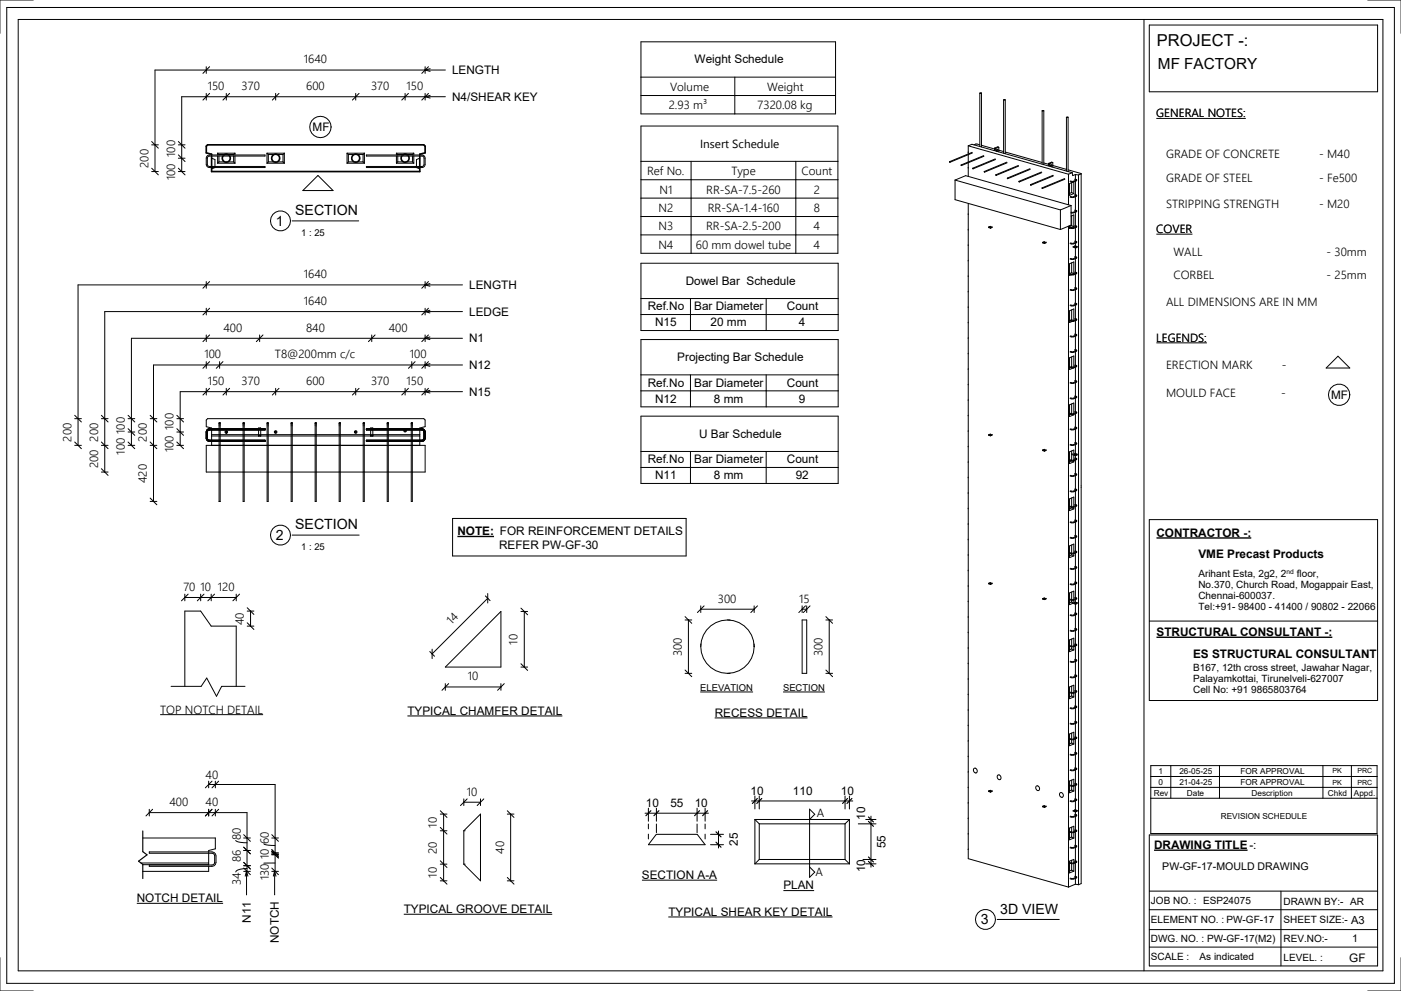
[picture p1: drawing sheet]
<svg xmlns="http://www.w3.org/2000/svg" width="420mm" height="297mm" viewBox="0 0 420 297" stroke-linecap="round" stroke-linejoin="round" font-family="sans-serif">
<g fill="none" stroke="#000" stroke-width=".3">
<path d="M2 2.2h416.1v292.6h-416.1zM5.5 5.8h409.2v285.3h-409.2zM10 0h-10v10M61.8 20v2M62.8 20l-2 2M127.5 20v2M128.5 20l-2 2M343 5.8v285.3M344.6 7.5h68.5v20h-68.5zM410.1 0h10v10M61.8 28v2M62.8 28l-2 2"/>
<path d="M67.8 28v2M68.8 28l-2 2M82.7 28v2M83.7 28l-2 2M106.7 28v2M107.7 28l-2 2M121.5 28v2M122.5 28l-2 2M127.5 28v2M128.5 28l-2 2M129 20.6l-1.5 .4 1.5 .4M129 28.6l-1.5 .4 1.5 .4"/>
<path d="M133.5 21h-87v30.4M133.5 29h-79v22.4M293.8 27.9v16M293.8 27.9h.5zM294.3 27.9v16.2M300.9 29.9v16M300.9 29.9h.5zM301.4 29.9v16.2M312.5 33.2v16M312.5 33.2h.5zM313 33.2v16.2M319.8 35.2v16.1"/>
<path d="M319.8 35.1l.5 .1zM320.3 35.2v16.2M45.5 50.4l2 2M45.5 51.4h2M45.5 42.4l2 2M45.5 43.4h2M53.5 51.4h2M53.5 43.4h2M53.5 42.4l2 2M53.5 46.4l2 2M53.5 47.4h2M53.5 50.4l2 2"/>
<path d="M62.1 46.7l.7-.2h16.7v.3h-16.7l-.4 .2-.2 .4v2l.4 .5h16.9v.3h-16.9l-.5-.3-.3-.6v-1.9zM63.4 47.4l1 .4v2.1M64.4 50.2l-1 .4M65.2 48.9h5.2M65.2 45.9h5.2M65.2 45.9v.6M65.2 46.8v2.1M65.2 45.9l.4 .4M65.6 48.5h1.8M65.6 46.3h1.8M65.6 48.5l-.4 .4M65.6 46.3v.2"/>
<path d="M65.6 46.8v1.7M68.3 48.5h1.7M68.3 46.3h1.7M70 48.5l.4 .4M70 46.3v.2M70 46.8v1.7M70.4 45.9v.6M70.4 46.8v2.1M70.4 45.9l-.4 .4M80.1 48.9h5.2M80.1 45.9h5.2M80.1 45.9v3"/>
<path d="M80.1 45.9l.4 .4M80.5 48.5h1.7M80.5 46.3h1.7M80.5 48.5l-.4 .4M80.5 46.3v2.2M83.1 48.5h1.8M83.1 46.3h1.8M84.9 48.5l.4 .4M84.9 46.3v2.2M85.3 45.9v3M85.3 45.9l-.4 .4M95.3 52.6l4.6 4.5h-9.1z"/>
<path d="M104.1 48.9h5.2M104.1 45.9h5.2M104.1 45.9v3M104.1 45.9l.4 .4M104.5 48.5h1.7M104.5 46.3h1.7M104.5 48.5l-.4 .4M104.5 46.3v2.2M107.1 48.5h1.8M107.1 46.3h1.8M108.9 48.5l.4 .4M108.9 46.3v2.2"/>
<path d="M109.3 45.9v3M109.3 45.9l-.4 .4M109.9 46.5h16.9l.6 .7v2.3l-.2 .4-.7 .3h-16.6v-.3h16.6l.5-.2 .1-.4v-2l-.4-.5h-16.8zM118.9 48.9h5.2M118.9 45.9h5.2M118.9 45.9v.6M118.9 46.8v2.1M118.9 45.9l.4 .4M119.3 48.5l-.4 .4M119.3 48.5h1.7M119.3 46.3h1.7M119.3 46.3v.2"/>
<path d="M119.3 46.8v1.7M121.9 48.5h1.8M122 46.3h1.7M123.7 48.5l.4 .4M123.7 46.3v.2M123.7 46.8v1.7M124.1 45.9v.6M124.1 46.8v2.1M124.1 45.9l-.4 .4M124.9 50.2l1 .4M125.9 47.4l-1 .4v2.1M286.4 54l3.1-1.3 31.6 8.9"/>
<path d="M286.4 54v5.9l31.6 8.9M286.4 54l31.6 8.9M290.3 45.5v.2M290.3 50.2v.2M290.3 43.7v2.5M290.3 46.4v2.2M290.3 48.8v4.1M290.3 43.7l30.1 8.5M290.3 43.7l1.1-.4 6.8 1.9v-.7M291.5 45.7l-6.8 2.8M291.6 45.9l-6.8 2.7M293.8 43.4l-.9-.2-.9 .2"/>
<path d="M294.3 43.6l3.9 1.1M295 46.7l-6.8 2.7M295 46.8l-6.7 2.8M298.2 44.5l.3 .1M298.3 44.4l-.1 .1M298.3 44.4l.3 .1M298.4 47.6l-6.7 2.8M298.5 47.8l-6.7 2.8M298.5 44.6v.7l15.9 4.5v-.7M298.6 44.5l-.1 .1M298.8 45.3a.3 .3 0 0 1 0-.5 .3 .3 0 0 1 .5 .1 .3 .3 0 0 1-.1 .4l-.1 .1M298.8 45.3h.1"/>
<path d="M298.9 44.9l-.1 .4M299.4 44.1l.1 1.4M299.4 44.1l-.8 .4M299.4 44.1l-.3-.1-.8 .4M299.5 45l1.4 .4M301.4 45.6l11.1 3.1M301.9 48.6l-6.8 2.8M302 48.8l-6.8 2.8M305.4 49.6l-6.8 2.8M305.4 49.8l-6.7 2.8M308.8 50.6l-6.7 2.8M308.9 50.8l-6.7 2.8"/>
<path d="M312.3 51.6l-6.8 2.8M312.4 51.8l-6.8 2.7M313 48.9l1.4 .4M314.4 49.1l.3 .1M314.4 49v.1M314.4 49l.3 .1M314.7 49.2v.7l6.8 1.9M314.7 49.1v.1M315.1 49.4v.1M315.1 49.5l-.1 .3a.3 .3 0 0 1 0-.4 .3 .3 0 0 1 .5 .1 .3 .3 0 0 1-.2 .4v.1M315.6 48.7l-.3-.1-.9 .4M315.6 48.7l.1 1.4"/>
<path d="M315.6 48.7l-.9 .4M315.7 49.6l4.1 1.2M315.8 52.6l-6.8 2.7M315.8 52.7l-6.7 2.8M319.2 53.5l-6.7 2.8M319.3 53.7l-6.7 2.8M320.3 50.9l3.9 1.2M320.4 52.2v9.2M320.8 54.4l1.2 .1v3.5M321.3 54.8v2.9M321.3 57.7l.7 .3M321.3 57.7l-.6 .3"/>
<path d="M321.5 51.8l-1.1 .4M321.5 51.8l.2 .8 .7-.3M322.2 53.9l.5 .1M322.2 58.5l.5 .2M322.3 53.7l.4 .1 .1 .3-2.1 .9v3.6l1.3-.6M322.3 58.3l.4 .2 .1 .3-1.1 .4-.9-.1M322.4 52.3v1.4M322.4 53.9v.2M322.4 54.3v4.1M322.4 58.6v.2M322.4 59v4M322.4 52.3l1 .2"/>
<path d="M322.7 54l-1 .4-.8-.1M322.7 58.6l-1 .4-.8-.1M323.4 52.5v212.7M324.2 52.1v212.8l-.8 .3M324.2 52.1l-.8 .4M290.3 64.1v.2M290.3 68.7v.2M290.3 73.4v.2M290.3 78v.2M290.3 61v196.4l30.1 8.5M296.5 68.1l.4 .3M296.5 68.1l.4 .1"/>
<path d="M296.5 68.1h.1M296.8 68h.4zM296.9 68.2v.2M297 67.8l-.5 .3M297.1 68.4h-.2M297.1 68.2h-.2M297.1 68.2v.2M297.1 68.1h-.2M297.5 68.2l-.4 .2M297.5 68l-.4 .2M312.6 72.7l.5 .3M312.6 72.7l.5 .1"/>
<path d="M313 72.6h.4zM313.1 72.8v.2M313.2 72.4l-.6 .3M313.2 72.9l-.1 .1M313.2 72.8h-.1M313.2 72.8v.1M313.2 72.7h-.1M313.7 72.7l-.5 .2M313.7 72.6l-.5 .2M318 62.9v5.9M320.4 67.8v198.1M320.7 67.7v.8l.2-.1"/>
<path d="M321.1 64.8l.9-.4v3.6M321.1 61.6v5.9l-3.1 1.3M321.1 61.6l-3.1 1.3M321.3 64.7v3M321.3 78.8v3M321.3 67.7l.7 .3M321.3 67.7l-.6 .2M321.7 74.1l.7 .2M321.7 73.9l.7 .2M322 68l-.8 .3M322.2 73.9h.4zM322.2 73.7l.7 .2"/>
<path d="M322.2 63.2l.5 .1M322.2 67.8l.5 .2M322.2 72.5l.5 .1M322.2 77.1l.5 .2M322.3 63l.4 .1 .1 .3-.8 .4h-.9M322.3 67.6l.4 .2 .1 .3-1.1 .4-1-.2M322.3 72.3l.4 .1 .1 .3-1.1 .5-.9-.2M322.3 76.9l.4 .2 .1 .2-1.1 .5-.9-.1M322.4 74.3h.1M322.4 74.1h.1M322.4 74.1v.2M322.4 63.2v.2"/>
<path d="M322.4 63.6v4.1M322.4 67.9v.1M322.4 68.2v4.1M322.4 72.5v.2M322.4 72.9v.8M322.4 74.3v2.7M322.4 77.2v.1M322.4 77.5v4.1M322.5 74.1v.2M322.7 63.3l-1 .4-.6-.1M322.7 67.9l-1 .4-1-.2M322.7 72.6l-1 .4-.8-.2"/>
<path d="M322.7 77.2l-1 .4-.8-.1M322.9 73.9v.3l-.4 .1M322.9 73.9l-.4 .2M61.8 84.4v2M61.8 92.4v2M62.8 84.4l-2 2M62.8 92.4l-2 2M127.5 84.4v2M127.5 92.4v2M128.5 84.4l-2 2M128.5 92.4l-2 2M128.9 85l-1.5 .4 1.5 .4"/>
<path d="M128.9 93l-1.5 .4 1.5 .4M138.7 85.4h-115.3v48.1M138.7 93.4h-107.3v48.1M290.3 82.7v.2M290.3 87.3v.2M290.3 92v.2M290.3 96.6v.2M321.3 95.9l.7 .2v-3.5l-1.3 .6v3.5l.7-.3M321.3 92.9v3M321.3 95.9l-.4 .1M321.3 81.8l.7 .3M321.3 81.8l-.6 .2"/>
<path d="M322 82.1v-3.6l-1.3 .6v3.5l.5-.2M322 82.1l-.5 .1M322.2 81.7l.5 .2M322.2 86.4l.5 .1M322.2 91l.5 .2-1 .3-.8-.1M322.2 95.7l.5 .1-1 .4-1-.2M322.3 81.6l.4 .1 .1 .3-1.1 .4-1-.1M322.3 86.2l.4 .1 .1 .3-1.1 .5-.9-.1M322.3 90.8l.4 .2 .1 .3-1.1 .4-.9-.1M322.3 95.5l.4 .1 .1 .3-1.1 .5-1-.2M322.4 81.8v.2M322.4 82.2v4"/>
<path d="M322.4 86.5v.1M322.4 86.8v4.1M322.4 91.1v.2M322.4 91.5v4M322.4 95.7v.2M322.4 96.1v4.1M322.7 81.9l-1 .3-1-.1M322.7 86.5l-1 .4-.8-.1M61.8 100.4v2M61.8 108.4v2M61.8 116.4v2M62.8 116.4l-2 2"/>
<path d="M62.8 100.4l-2 2M62.8 108.4l-2 2M65.8 108.4v2M66.8 108.4l-2 2M67.8 116.4v2M68.8 116.4l-2 2M77.9 100.4v2M78.9 100.4l-2 2M82.7 116.4v2M83.7 116.4l-2 2M106.7 116.4v2M107.7 116.4l-2 2"/>
<path d="M111.5 100.4v2M112.5 100.4l-2 2M121.5 116.4v2M122.5 116.4l-2 2M123.5 108.4v2M124.5 108.4l-2 2M127.5 100.4v2M127.5 108.4v2M127.5 116.4v2M128.5 116.4l-2 2M128.5 100.4l-2 2M128.5 108.4l-2 2"/>
<path d="M128.9 101l-1.5 .4 1.5 .4M128.9 109l-1.5 .4 1.5 .4M128.9 117l-1.5 .4 1.5 .4M138.7 101.4h-99.3v32.1M138.7 109.4h-92.7v40.9M138.7 117.4h-84.7v16.1M290.3 101.2v.3M290.3 105.9v.2M290.3 110.5v.2M290.3 115.2v.2M290.3 119.8v.2M320.7 110.1l1.3 .2"/>
<path d="M320.8 110.2h-.1M321.3 107v3M321.3 110l.4 .1M321.3 110h-.2M322 110.3h.1M322 110.2v.1M322.2 100.3l.5 .2-1 .3-.8-.1M322.2 105l.5 .1-1 .4-.8-.2M322.2 109.6l.5 .2-1 .3-1-.2M322.2 114.3l.5 .1-1 .4-.8-.2M322.2 118.9l.5 .2-1 .3-.8-.1M322.3 100.1l.4 .2 .1 .3-1.1 .4-.9-.1"/>
<path d="M322.3 104.8l.4 .1 .1 .3-1.1 .5-.9-.2M322.3 109.4l.4 .2 .1 .3-2.1 .9v-3.5l1.3-.6v3.3M322.3 114.1l.4 .1 .1 .3-1.1 .5-.9-.2M322.3 118.7l.4 .2 .1 .2-1.1 .5-.9-.1M322.4 100.4v.2M322.4 100.8v4M322.4 105v.2M322.4 105.4v4.1M322.4 109.7v.1M322.4 110v4.1M322.4 114.3v.2M322.4 114.7v4.1"/>
<path d="M322.4 119v.1M322.4 119.3v4.1M401.2 106.8l3.5 3.5h-7.1zM22.4 133.5h2M22.4 125.5h2M22.4 132.5l2 2M22.4 124.5l2 2M30.4 133.5h2M30.4 125.5h2M30.4 132.5l2 2M30.4 124.5l2 2M38.4 133.5h2"/>
<path d="M38.4 125.5h2M38.4 132.5l2 2M38.4 128.5l2 2M38.4 129.5h2M38.4 124.5l2 2M45 133.5h2M45 125.5h2M45 132.5l2 2M45 124.5l2 2M53 133.5h2M53 125.5h2M53 129.5h2"/>
<path d="M53 132.5l2 2M53 128.5l2 2M53 124.5l2 2M61.8 133.5h65.7v8h-65.7zM62.1 128.8l.7-.2h16.7v.3h-16.7l-.4 .2-.2 .4v2l.4 .5h16.9v.3h-16.9l-.5-.3-.3-.6v-1.9zM63.4 128.6v-.3l-1.6-.4v-2l.4-.4h64.9l.4 .4v2l-1.6 .4v.3M63.4 130.7h62.5M63.4 130.3h62.5M63.4 128.9v3.1M63.4 132.3v1.2M65.7 128.9v3.1M65.7 132.3v18h.3v-18"/>
<path d="M65.7 126.8v1.8M65.7 126.8h.1M65.8 126.7h.1M65.9 126.7l.1 .1M66 126.8v1.8M66 128.9v3.1M72.9 132.3v18h.3v-18M72.9 128.9v3.1M72.9 126.8v1.8M72.9 126.8h.1M73.1 126.7h-.1M73.1 126.7h.1"/>
<path d="M73.1 126.7l.1 .1M73.2 126.8v1.8M73.2 128.9v3.1M77.5 128.6v-.3h.7v.3M77.5 128.9v1.8M77.5 128.4h.7M77.5 130.6h.7M78.2 128.9v1.8M80.1 126.8v23.5h.3v-23.5M80.1 126.8h.1M80.3 126.7l-.2 .1M80.3 126.7h.1"/>
<path d="M80.3 126.7l.1 .1M87.3 126.8h.1M87.5 126.7l-.2 .1M87.5 126.7h.1M87.5 126.7l.1 .1M87.6 126.8v23.5h-.3v-23.5M94.5 126.8h.1M94.7 126.7l-.2 .1M94.7 126.7h.1M94.7 126.7l.1 .1M94.8 126.8v23.5h-.3v-23.5M101.7 126.8h.1"/>
<path d="M101.9 126.7l-.2 .1M101.9 126.7h.1M101.9 126.7l.1 .1M102 126.8v23.5h-.3v-23.5M108.9 126.8h.1M109.1 126.7l-.2 .1M109.1 126.7h.1M109.1 126.7l.1 .1M109.2 126.8v23.5h-.3v-23.5M109.9 128.6h16.9l.6 .7v2.3l-.2 .4-.7 .3h-16.6v-.3h16.6l.5-.2 .1-.4v-2.1l-.4-.4h-16.8zM111.1 128.6v-.3h.7v.3M111.1 128.4h.7"/>
<path d="M111.1 130.6h.7M111.1 128.9v1.8M111.8 128.9v1.8M116.1 132.3v18h.3v-18M116.1 128.9v3.1M116.2 126.8l-.1 1.8M116.2 126.7v.1M116.2 126.7l.2 .1M116.4 126.8h.1M116.4 126.8v1.8M116.4 128.9v3.1M123.3 132.3v18h.3v-18"/>
<path d="M123.3 128.9v3.1M123.4 126.8l-.1 1.8M123.4 126.7v.1M123.4 126.7h.1M123.5 126.7h-.1M123.5 126.7l.1 .1M123.6 126.8h.1M123.6 126.8v1.8M123.6 128.9v3.1M125.9 128.9v3.1M125.9 132.3v1.2M290.3 124.5v.2"/>
<path d="M290.3 129.1v.2M290.3 133.8v.2M290.3 138.4v.2M296.5 130.4l.4 .2M296.5 130.4l.4 .1M296.5 130.3v.1M296.8 130.3h.4zM296.9 130.5v.1M297 130.1l-.5 .2M297.1 130.5v.1M297.1 130.6h-.2M297.1 130.5h-.2"/>
<path d="M297.1 130.4h-.2M297.5 130.4l-.4 .2M297.5 130.3l-.4 .2M312.6 135l.5 .2M312.6 135l.5 .1M312.7 134.9l-.1 .1M313 134.9h.4zM313.1 135.1v.1M313.2 134.7l-.5 .2M313.2 135.1v.1M313.2 135.2h-.1M313.2 135.1h-.1"/>
<path d="M313.2 135h-.1M313.7 135l-.5 .2M313.7 134.9l-.5 .2M320.7 138l1.3 .1M321 124.2l-.3 .1M321.2 136.2l1.2 .4M321.2 136l1.2 .3M321.3 138.2l-.6 .2M321.3 121.1v2.9M321.3 135.2v.8M321.3 136.3v1.7M321.4 138.2l.6 .3"/>
<path d="M321.7 124.2l.3 .2M322 124v-3.2l-1.3 .6v3.5l1.3-.5M322 124.2v.2M322 136v-1.1l-1.3 .6v3.5l1.3-.5M322 136.4v1.5M322 138.1v.4M322.2 136.1l.4 .1zM322.2 135.9l.7 .3M322.2 123.5l.5 .2-1 .3-1-.1M322.2 128.2l.5 .1-1 .4-.8-.1M322.2 132.8l.5 .2-1 .3-.8-.1M322.2 137.5l.5 .1-1 .4-1-.2"/>
<path d="M322.3 123.4l.4 .1 .1 .3-1.1 .4-1-.1M322.3 128l.4 .1 .1 .3-1.1 .5-.9-.1M322.3 132.6l.4 .2 .1 .3-1.1 .4-.9-.1M322.3 137.3l.4 .1 .1 .3-.8 .4M322.4 136.3v.3M322.4 136.6h.1M322.4 136.3h.1M322.4 123.6v.2M322.4 124v4M322.4 128.3v.1M322.4 128.6v4.1M322.4 132.9v.2"/>
<path d="M322.4 133.3v2.7M322.4 136.6v.7M322.4 137.5v.2M322.4 137.9v4.1M322.5 136.3v.3M322.9 136.2v.2l-.4 .2M322.9 136.2l-.4 .1M30.4 141.5h2M30.4 140.5l2 2M45 150.3h2M45 149.3l2 2M135.7 155.4h70v11.3h-70z"/>
<path d="M290.3 143.1v.2M290.3 147.7v.2M290.3 152.3v.3M290.3 157v.2M320.7 151.9l1.3 .2M321.3 149.3v2.6M321.3 152.1v.1M321.3 152.2l.7 .4M321.3 152.2l-.6 .3M322 151.8v-2.8l-1.3 .6v3.5l1.3-.5M322 152v.6M322.2 142.1l.5 .2-1 .3-.8-.1"/>
<path d="M322.2 146.8l.5 .1-1 .4-.8-.2M322.2 151.4l.5 .2-1 .3-1-.2M322.2 156.1l.5 .1M322.3 141.9l.4 .2 .1 .3-1.1 .4-.9-.1M322.3 146.6l.4 .1 .1 .3-1.1 .5-.9-.2M322.3 151.2l.4 .2 .1 .3-.8 .4M322.3 155.9l.4 .1 .1 .3-1.1 .5-.9-.2M322.4 142.2v.2M322.4 142.6v4M322.4 146.8v.2M322.4 147.2v4.1M322.4 151.5v.1"/>
<path d="M322.4 151.8v4.1M322.4 156.1v.2M322.4 156.5v4.1M322.7 156.2l-1 .4-.8-.2M344.6 155.8h68.5v54.2h-68.5zM55.4 178.1v2M55.4 179.1h15.4M56.4 178.1l-2 2M60.2 178.1v2M61.2 178.1l-2 2M63.3 178.1v2M64.3 178.1l-2 2"/>
<path d="M70.8 178.1v2M71.8 178.1l-2 2M145.5 178.7l1.4 1.4M146.2 179.4l-16.6 16.6M146.2 177.9v2.9M290.3 161.6v.2M290.3 166.3v.2M290.3 170.9v.2M290.3 175.6v.2M296.5 174.9l.4 .3M296.5 174.9l.4 .1M296.5 174.8v.1"/>
<path d="M296.8 174.8h.4zM296.9 175v.2M297 174.6l-.5 .2M297.1 175v.2M297.1 175.2h-.2M297.1 175h-.2M297.1 174.9h-.2M297.5 175l-.4 .2M297.5 174.8l-.4 .2M312.6 179.5l.5 .3M312.6 179.5l.5 .1M312.7 179.4l-.1 .1"/>
<path d="M313 179.4h.4zM313.1 179.6v.2M313.2 179.2l-.5 .2M313.2 179.6v.1M313.2 179.7l-.1 .1M313.2 179.6h-.1M313.2 179.5h-.1M313.7 179.5l-.5 .2M313.7 179.4l-.5 .2M320.7 165.9l1.3 .1M320.7 179.8l1.3 .1M321.3 163.4v2.4"/>
<path d="M321.3 166v.3M321.3 177.5v2.3M321.3 180v.4M321.3 166.3l.7 .4M321.3 166.3l-.6 .3M322 165.8v-2.7l-1.3 .6v3.5l1.3-.5M322 166v.7M322 179.7v-2.5l-1.3 .6v3.5l1-.5 .7 .3M322 179.9v.7M322.2 160.7l.5 .2M322.2 165.3l.5 .2M322.2 170l.5 .1"/>
<path d="M322.2 174.6l.5 .2M322.2 179.3l.5 .1M322.3 160.5l.4 .2 .1 .2-1.1 .5-.9-.1M322.3 165.2l.4 .1 .1 .3-.8 .4M322.3 169.8l.4 .1 .1 .3-1.1 .5-.9-.1M322.3 174.4l.4 .2 .1 .3-1.1 .4-.9-.1M322.3 179.1l.4 .1 .1 .3-.8 .4M322.4 160.8v.1M322.4 161.1v4.1M322.4 165.4v.2M322.4 165.8v4.1M322.4 170.1v.1"/>
<path d="M322.4 170.4v4.1M322.4 174.7v.2M322.4 175.1v4M322.4 179.3v.2M322.4 179.7v.8M322.7 160.8l-1 .4-.8-.1M322.7 165.5l-1 .3-1-.1M322.7 170.1l-1 .4-.8-.1M322.7 174.8l-1 .3-.8-.1M322.7 179.4l-1 .4-1-.2M74.1 183.2h2M74.1 187.7h2"/>
<path d="M74.1 182.2l2 2M74.1 186.7l2 2M75.1 183.2v4.5M128.9 195.3l1.4 1.4M129.6 194.6v2.8M133.5 200l16.7-16.7v16.7zM156.2 200h2M156.2 199l2 2M156.2 182.3l2 2M156.2 183.3h2M157.2 183.3v16.7M210.1 193.1v.8"/>
<path d="M218.1 185.9h.8M226.1 193.1v.8M240.5 185.9h1.4v16h-1.4zM290.3 180.2v.2M290.3 184.9v.2M290.3 189.5v.2M290.3 194.1v.3M290.3 198.8v.2M320.7 193.7l1.3 .2M321.3 191.6v2.1M321.3 193.9v.6M321.3 194.5l.7 .3"/>
<path d="M321.3 194.5l-.6 .3M321.3 180.4l.2 .1M321.3 180.4l-.6 .3M321.4 180.6l1 .3M322 193.6v-2.3l-1.3 .6v3.5l1.3-.6M322 193.8v1M322.2 180.6l.4 .1zM322.2 180.5l.7 .2M322.2 183.9l.5 .2M322.2 188.6l.5 .1M322.2 193.2l.5 .2M322.2 197.9l.5 .1"/>
<path d="M322.3 183.7l.4 .2 .1 .3-1.1 .4-.9-.1M322.3 188.4l.4 .1 .1 .3-1.1 .5-.9-.2M322.3 193l.4 .2 .1 .3-.8 .4M322.3 197.7l.4 .1 .1 .3-1.1 .5-.9-.2M322.4 180.9v.2M322.4 181.1h.1M322.4 180.9h.1M322.4 181.1v2.7M322.4 184v.2M322.4 184.4v4M322.4 188.6v.2M322.4 189v4.1"/>
<path d="M322.4 193.3v.1M322.4 193.6v4.1M322.4 197.9v.2M322.4 198.3v4.1M322.5 180.9v.2M322.7 184l-1 .4-.8-.1M322.7 188.7l-1 .4-.8-.2M322.7 193.3l-1 .4-1-.2M322.7 198l-1 .4-.8-.2M322.9 180.7v.2l-.4 .2M322.9 180.7l-.4 .2M344.6 186.2h68.5"/>
<path d="M48 214.2h30.9M51.3 205.8h9l1.7-2.5 2.9 5.4 1.6-2.9h7M55.4 205.8v-22.6h4.8l3.1 4.5h7.5v18.1M122.2 214.6h46.4M133.5 205.9h16.7M133.5 204.9v2M134.5 204.9l-2 2M150.2 204.9v2M151.2 204.9l-2 2M218.1 201.9h.8M290.3 203.4v.2M290.3 208.1v.2"/>
<path d="M290.3 212.7v.2M290.3 217.4v.2M320.7 207.7l1.3 .1M321.3 205.7v1.9M321.3 207.8v.8M321.3 219.8v1.8M321.3 208.6l.7 .3M321.3 208.6l-.6 .3M322 207.6v-2.2l-1.3 .5v3.6l1.3-.6M322 207.8v1.1M322.2 202.5l.5 .2M322.2 216.4l.5 .2-1 .3-.8-.1"/>
<path d="M322.2 211.8l.5 .1-1 .4-.8-.1M322.2 207.2l.5 .1-1 .3-1-.1M322.3 202.3l.4 .2 .1 .2-1.1 .5-.9-.1M322.3 207l.4 .1 .1 .3-.8 .4M322.3 211.6l.4 .1 .1 .3-1.1 .5-.9-.1M322.3 216.2l.4 .2 .1 .3-1.1 .4-.9-.1M322.4 202.6v.1M322.4 202.9v4.1M322.4 207.2v.2M322.4 207.6v4.1M322.4 211.9v.1M322.4 212.2v4.1"/>
<path d="M322.4 216.5v.2M322.4 216.9v4M322.7 202.6l-1 .4-.8-.1M62.6 235.2h19.9v26M62.6 234.2v2M63.6 234.2l-2 2M64.6 234.2v2M65.6 234.2l-2 2M139.1 239.5v2M140.1 239.5l-2 2M144.1 239.5v2M145.1 239.5l-2 2"/>
<path d="M290.3 222v.2M290.3 226.7v.2M290.3 231.3v.2M290.3 235.9v.3M292 230.4a.69 .69 0 0 1 1 .4 .69 .69 0 0 1-.6 .9 .88 .88 0 0 1-.4-1.3zM296.5 237.2l.4 .2M296.5 237.2l.4 .1M296.8 237.1h.4zM296.9 237.3v.1M297 236.9l-.5 .3M297.1 237.3v.1M297.1 237.4h-.2"/>
<path d="M297.1 237.3h-.2M297.1 237.2h-.2M297.5 237.2l-.4 .2M297.5 237.1l-.4 .2M299.2 232.4a.69 .69 0 0 1 .9 .4 .69 .69 0 0 1-.5 .9 .88 .88 0 0 1-.4-1.3zM310.7 235.7a.69 .69 0 0 1 .9 .4 .69 .69 0 0 1-.5 .9 .88 .88 0 0 1-.4-1.3zM317.8 237.7a.69 .69 0 0 1 1 .4 .69 .69 0 0 1-.5 .9 .88 .88 0 0 1-.5-1.3zM321.3 221.8v.9M321.3 233.9v1.6M321.3 235.7v1.1M321.3 236.8l.7 .3M321.3 236.8l-.6 .3"/>
<path d="M321.3 222.7l.7 .3M321.3 222.7l-.6 .3M322 221.5v-2l-1.3 .5v3.6l1.3-.6M322 221.7v1.3M322 235.4v-1.8l-1.3 .5v3.6l1.3-.6M322 235.6v1.5M322.2 225.7l.5 .2-1 .3-.8-.1M322.2 221.1l.5 .1-1 .4-1-.2M322.2 230.4l.5 .1-1 .4-.8-.2M322.2 235l.5 .2-1 .3-1-.2M322.2 239.7l.5 .1-1 .4-.8-.2M322.3 220.9l.4 .1 .1 .3-1.1 .5-1-.2"/>
<path d="M322.3 225.5l.4 .2 .1 .3-1.1 .4-.9-.1M322.3 230.2l.4 .1 .1 .3-1.1 .5-.9-.2M322.3 234.8l.4 .2 .1 .3-1.1 .4-1-.2M322.3 239.5l.4 .1 .1 .3-1.1 .5-.8-.2M322.4 221.1v.2M322.4 221.5v4.1M322.4 225.8v.2M322.4 226.2v4M322.4 230.4v.2M322.4 230.8v4.1M322.4 235.1v.1M322.4 235.4v4.1"/>
<path d="M322.4 239.7v.2M42.3 258.7h20.3M42.8 251.2h21.8v3.3l-2 .5v4.3M42.8 259.2h19.8M44.8 255.4h18.8l.6 .2 .4 .4 .2 2.5-.2 .6-.4 .5-.6 .1h-18.8v-.4h18.8l.4-.1 .4-.7-.1-2.3-.7-.4h-18.8zM44.8 243.6h29.3v17.6M44.8 242.6v2M45.8 242.6l-2 2M62.6 259.7v1.5h-19.8M62.6 242.6v2M63.6 242.6l-2 2M64.6 242.6v2"/>
<path d="M65.6 242.6l-2 2M70.7 252a2.97 2.97 0 0 0 2.3 .6l1.1 .1M73.1 251.2h2M73.1 250.2l2 2M73.1 255h2M73.1 254l2 2M73.1 259.5h2M73.1 258.5l2 2M79.1 253l1.4 .4 2 .1M81.5 250.2l2 2M81.5 255.7h2M81.5 254.7l2 2"/>
<path d="M81.5 256.2h2M81.5 255.2l2 2M81.5 251.2h2M82.5 258.7l-3.4 .1M132 249.1h2M132 259.1h2M132 258.1l2 2M132 248.1l2 2M132 243.1l2 2M132 244.1h2M133 244.1v20M139.1 249.1v10"/>
<path d="M139.1 249.1l5-5v20l-5-5M139.1 249.1h.4M139.1 259.1h.4M139.1 240.5h5M152.1 244.1h2M152.1 243.1l2 2M153.1 244.1v20M194.4 247v1.5M194.4 250.1v1.4M196.8 250.1h12.3l2.3 3.1h-17zM196.8 247v2.6M209 247v2.6"/>
<path d="M211.4 247v1.5M211.4 250.1v1.4M226.3 245.7h28.4M226.3 259h28.4M226.3 245.7v13.3M226.3 245.7l1.4 1.3M227.7 247h25.7M227.7 257.7h25.7M227.7 247v10.7M227.7 257.7l-1.4 1.3M242.7 245.7l1.6-1.6-1.6-1.5v20.4l1.6-1.5-1.6-1.6M253.4 247v10.7"/>
<path d="M253.4 257.7l1.3 1.3M254.7 245.7v13.3M254.7 245.7l-1.3 1.3M290.3 240.6v.2M290.3 245.2v.2M290.3 249.9v.2M290.3 254.5v.2M312.6 241.7l.5 .3M312.6 241.7l.5 .2M313 241.7h.4zM313.1 241.9v.1M313.2 241.5l-.6 .2"/>
<path d="M313.2 241.9v.1M313.2 242h-.1M313.2 241.9h-.1M313.2 241.8h-.1M313.7 241.8l-.5 .2M313.7 241.7l-.5 .2M321.3 248v1.4M321.3 249.6v1.3M321.3 257.9v.8M321.3 258.9v2M321.3 250.9l.7 .3M321.3 250.9l-.6 .3"/>
<path d="M321.7 243.2l.7 .2M321.7 242.9l.7 .2M322 249.4v-1.7l-1.3 .5v3.6l1.3-.6M322 249.6v1.6M322 258.7v-1.1l-1.3 .6v3.5l1.3-.5M322 258.8v2.4M322.2 242.9l.4 .1zM322.2 242.7l.7 .3M322.2 244.3l.5 .2-1 .3-.8-.1M322.2 248.9l.5 .2-1 .3-1-.1M322.2 253.6l.5 .1-1 .4-.8-.1M322.2 258.2l.5 .2-1 .3-1-.1"/>
<path d="M322.3 244.1l.4 .2 .1 .3-1.1 .4-.9-.1M322.3 248.8l.4 .1 .1 .3-1.1 .5-1-.2M322.3 253.4l.4 .1 .1 .3-1.1 .5-.9-.1M322.3 258l.4 .2 .1 .3-1.1 .4-1-.1M322.4 243.1v.3M322.4 243.4h.1M322.4 243.1h.1M322.4 240.1v2.7M322.4 243.4v.8M322.4 244.4v.1M322.4 244.7v4.1M322.4 249v.2"/>
<path d="M322.4 249.4v4.1M322.4 253.7v.1M322.4 254v4.1M322.4 258.3v.2M322.4 258.7v4M322.5 243.1v.3M322.9 243v.2l-.4 .2M322.9 243l-.4 .1M344.6 250.3h68.5v39.3h-68.5zM41 270.8h25.9M73.1 261.2h2M73.1 260.2l2 2"/>
<path d="M73.9 261.2v7.1M73.9 261.2l-.4 1.5M73.9 261.2l.4 1.5M74.1 260.4a4.1 4.1 0 0 0-3.4 1M81.5 261.2h2M81.5 260.2l2 2M82.3 261.2v7.1M82.3 261.2l-.4 1.5M82.3 261.2l.4 1.5M121.1 274.1h44.5M132 263.1l2 2M132 264.1h2"/>
<path d="M152.1 264.1h2M152.1 263.1l2 2M321.3 260.9l.7 .3M321.3 260.9l-.6 .2M322.2 262.9l.5 .1-1 .4-.8-.1M322.3 262.7l.4 .1 .1 .3-1.1 .5-.9-.1M322.4 265.1l1 .1M322.4 265.1l-2 .8M322.4 262.9v.2M322.4 263.3v1.8M344.6 272.7h68.5M344.6 267.2h68.5"/>
<path d="M344.6 278.7h68.5M384.1 267.2v22.4M0 287.1v10h10M344.6 283.9h68.5M420.1 287.1v10h-10"/>
<circle cx="96.1" cy="38.1" r="3.2"/>
<circle cx="284.8" cy="48.6" r=".09"/>
<circle cx="288.3" cy="49.5" r=".09"/>
<circle cx="291.7" cy="50.5" r=".09"/>
<circle cx="295.2" cy="51.5" r=".09"/>
<circle cx="298.7" cy="52.5" r=".09"/>
<circle cx="302.1" cy="53.5" r=".09"/>
<circle cx="305.6" cy="54.5" r=".09"/>
<circle cx="309.1" cy="55.4" r=".09"/>
<circle cx="312.5" cy="56.4" r=".09"/>
<circle cx="401.5" cy="118.4" r="3.2"/>
<circle cx="67.8" cy="129.5" r=".4"/>
<circle cx="82.7" cy="129.5" r=".4"/>
<circle cx="106.7" cy="129.5" r=".4"/>
<circle cx="121.5" cy="129.1" r=".4"/>
<circle cx="218.1" cy="193.9" r="8"/>
</g>
<g fill="none" stroke="#000" stroke-width=".5">
<path d="M63.4 50.2v1.2h62.5v-1.2M63.4 46.5v-.3l-1.6-.4v-2l.4-.4h64.9l.4 .4v2l-1.6 .4v.3M63.4 46.8v3.1M66.8 46.8a1.19 1.19 0 0 0 1 1.8 1.19 1.19 0 0 0 1.1-1.8M67.1 46.5a1.2 1.2 0 0 1 1.5 0M120.5 46.8a1.19 1.19 0 0 0 1 1.8 1.19 1.19 0 0 0 1-1.8M120.8 46.5a1.2 1.2 0 0 1 1.4 0M125.9 46.8v3.1"/>
<circle cx="82.7" cy="47.4" r="1.2"/>
<circle cx="106.7" cy="47.4" r="1.2"/>
</g>
<g fill="#000">
<circle cx="67.8" cy="129.5" r=".4"/>
<circle cx="82.7" cy="129.5" r=".4"/>
<circle cx="106.7" cy="129.5" r=".4"/>
<circle cx="121.5" cy="129.1" r=".4"/>
</g>
<path d="M42.8 249.1v6.2l1.3 1-2.6 1.9 1.3 .9v4.3" fill="none" stroke="#000" stroke-width=".35"/>
<g fill="#fff">
<path d="M346.9 9.5h27.5v5.4h-27.5z"/>
<path d="M405.1 273.8h4.1v3.9h-4.1z"/>
<path d="M346.8 187.4h51.8v4.1h-51.8z"/>
<path d="M357.7 193.9h54.2v4.1h-54.2z"/>
<path d="M346 251.2h27.6v4.2h-27.6z"/>
<path d="M373.6 251.2h1v4.2h-1z"/>
<path d="M374.6 251.2h2.2v4.2h-2.2z"/>
<path d="M346.8 157.6h27.9v4.1h-27.9z"/>
<path d="M359.3 164.1h37.3v4.1h-37.3z"/>
<path d="M359.7 285.1h16.3v3.3h-16.3z"/>
<path d="M405.5 279.4h1.7v3.7h-1.7z"/>
<path d="M367.7 274.1h14.3v3.3h-14.3z"/>
<path d="M347.2 16.6h29.6v5.1h-29.6z"/>
<path d="M348.5 258h44.2v3.6h-44.2z"/>
<path d="M361.9 279.8h20.4v3.3h-20.4z"/>
<path d="M404.8 268.8h4.1v3.3h-4.1z"/>
<path d="M360.7 268.5h14.3v3.3h-14.3z"/>
</g>
<path d="M137.1 160.8h11M346.8 161.3h28.4M346.8 191h52.7M346 254.9h28.1" fill="none" stroke="#000" stroke-width=".41"/>
<g fill="none" stroke="#000" stroke-width=".3">
<path d="M192.2 12.5h58.3v21.6h-58.3zM192.2 28.6h58.3M192.2 37.8h59v38.1h-59zM192.2 23.1h58.3M220.3 23.1v11M346.7 35.5h26.8M192.2 59.4h59M192.2 53.9h59M192.2 48.4h59M207.2 48.4v27.5M238.6 48.4v27.5M87.6 66.2h20"/>
<path d="M192.2 78.9h59.1v20.2h-59.1zM192.2 70.4h59M192.2 64.9h59M346.7 70.2h10.8M192.2 94.3h59.1M192.2 89.5h59.1M207 89.5v9.6M229.7 89.5v9.6M192.2 101.8h59.1v20.2h-59.1zM192.2 117.2h59.1M192.2 112.4h59.1M207 112.4v9.6"/>
<path d="M229.7 112.4v9.6M346.7 102.8h15.2M192.2 124.8h59.1v20.1h-59.1zM192.2 135.3h59.1M207 135.3v9.6M229.7 135.3v9.6M192.2 140.1h59.1M87.6 160.4h20.1M205.4 184.9l2 2M205.4 185.9h2M206.4 185.9v16M210.1 182.6h16"/>
<path d="M210.1 181.6v2M211.1 181.6l-2 2M226.1 181.6v2M227.1 181.6l-2 2M240.5 182.6h1.4M240.5 181.6v2M241.5 181.6l-2 2M241.9 181.6v2M242.9 181.6l-2 2M247.6 185.9h2M247.6 184.9l2 2M248.6 185.9v16"/>
<path d="M205.4 200.9l2 2M205.4 201.9h2M210 207.4h15.8M214.3 215.2h27.8M234.8 207.4h12.5M247.6 201.9h2M247.6 200.9l2 2M226.3 238.6v3.9M227.7 238.6v3.9M253.4 238.6v3.9M254.7 238.6v3.9M345 229.5h67.9v20.4h-67.9z"/>
<path d="M345 232.8h67.9M345 236h67.9M345 239.3h67.9M351.1 229.5v9.8M365.7 229.5v9.8M396.7 229.5v9.8M405.2 229.5v9.8M193.4 243.8h19M194.4 242.3v3.9M196.8 242.3v3.9M209 242.3v3.9M211.4 242.3v3.9"/>
<path d="M213 253.2h3.9M213 250.1h3.9M215.4 249.1v5.1M225.3 240.1h30.4M257.3 247h5.3M258.7 257.7h3.9M259.6 259h3M259.6 245.7h3M261.1 244.7v15.3M192.5 263.9h22.5M200.4 274.9h49.2M234.9 267h9.2"/>
<path d="M299 275.6h18.6"/>
<circle cx="84.1" cy="66.2" r="3"/>
<circle cx="84.1" cy="160.4" r="3"/>
<circle cx="295.5" cy="275.6" r="3"/>
</g>
<g fill="none" stroke="#000" stroke-width=".35">
<path d="M227.1 239.4l-1.5 1.5M228.4 239.4l-1.5 1.5M254.1 239.4l-1.5 1.5M255.4 239.4l-1.5 1.5M195.2 243l-1.5 1.5M197.6 243l-1.5 1.5M209.8 243l-1.5 1.5M212.2 243l-1.5 1.5M214.7 252.5l1.5 1.5M214.7 249.4l1.5 1.5M260.4 258.2l1.5 1.5M260.4 256.9l1.5 1.5"/>
<path d="M260.4 246.2l1.5 1.5M260.4 244.9l1.5 1.5"/>
</g>
<text font-size="4.9" x="346.9" y="13.9">PROJECT -:</text>
<text font-size="4.6" x="347.2" y="20.7">MF FACTORY</text>
<g font-size="4.2">
<text x="88.5" y="64.5">SECTION</text>
<text x="82.7" y="67.7">1</text>
<text x="82.7" y="161.9">2</text>
<text x="88.5" y="158.7">SECTION</text>
<text x="299.9" y="273.9">3D VIEW</text>
<text x="294.1" y="277.1">3</text>
</g>
<g font-size="3.5">
<text x="91.1" y="19">1640</text>
<text x="135.5" y="22.2">LENGTH</text>
<text x="208.3" y="19">Weight Schedule</text>
<text x="62.3" y="27">150</text>
<text x="72.4" y="27">370</text>
<text x="91.8" y="27">600</text>
<text x="111.3" y="27">370</text>
<text x="121.9" y="27">150</text>
<text x="200.9" y="27.3">Volume</text>
<text x="230" y="27.3">Weight</text>
<text x="135.5" y="30.2">N4/SHEAR KEY</text>
<text x="200.5" y="32.8">2.93 m³</text>
<text x="227.1" y="32.8">7320.08 kg</text>
<text x="346.7" y="35.2">GENERAL NOTES:</text>
<text x="93.7" y="39.3">MF</text>
<text x="52.5" y="47.1" transform="rotate(-90 52.5 47.1)">100</text>
<text x="209.9" y="44.5">Insert Schedule</text>
<text x="349.6" y="47.3">GRADE OF CONCRETE</text>
<text x="395.5" y="47.3">- M40</text>
<text x="44.5" y="50.3" transform="rotate(-90 44.5 50.3)">200</text>
<text x="194" y="52.5">Ref No.</text>
<text x="219.3" y="52.5">Type</text>
<text x="240.3" y="52.5">Count</text>
<text x="52.5" y="54.1" transform="rotate(-90 52.5 54.1)">100</text>
<text x="197.7" y="58">N1</text>
<text x="211.8" y="58">RR-SA-7.5-260</text>
<text x="244" y="58">2</text>
<text x="349.6" y="54.6">GRADE OF STEEL</text>
<text x="395.5" y="54.6">- Fe500</text>
<text x="197.5" y="63.5">N2</text>
<text x="212.2" y="63.5">RR-SA-1.4-160</text>
<text x="244" y="63.5">8</text>
<text x="349.6" y="62.3">STRIPPING STRENGTH</text>
<text x="395.5" y="62.3">- M20</text>
<text x="197.5" y="69.1">N3</text>
<text x="211.7" y="69.1">RR-SA-2.5-200</text>
<text x="243.9" y="69.1">4</text>
<text x="346.7" y="69.9">COVER</text>
<text x="197.4" y="74.6">N4</text>
<text x="208.6" y="74.6">60 mm dowel tube</text>
<text x="243.9" y="74.6">4</text>
<text x="351.8" y="76.8">WALL</text>
<text x="397.8" y="76.8">- 30mm</text>
<text x="91.1" y="83.4">1640</text>
<text x="351.8" y="83.5">CORBEL</text>
<text x="397.8" y="83.5">- 25mm</text>
<text x="140.7" y="86.7">LENGTH</text>
<text x="205.6" y="85.4">Dowel Bar Schedule</text>
<text x="91.1" y="91.4">1640</text>
<text x="140.7" y="94.7">LEDGE</text>
<text x="194.2" y="93.1">Ref.No</text>
<text x="208.1" y="93.1">Bar Diameter</text>
<text x="235.9" y="93.1">Count</text>
<text x="349.6" y="91.6">ALL DIMENSIONS ARE IN MM</text>
<text x="67" y="99.4">400</text>
<text x="91.8" y="99.4">840</text>
<text x="116.6" y="99.4">400</text>
<text x="196.4" y="97.8">N15</text>
<text x="213.1" y="97.8">20 mm</text>
<text x="239.6" y="97.8">4</text>
<text x="61.3" y="107.4">100</text>
<text x="82.4" y="107.4">T8@200mm c/c</text>
<text x="122.9" y="107.4">100</text>
<text x="140.7" y="102.7">N1</text>
<text x="346.7" y="102.5">LEGENDS:</text>
<text x="140.7" y="110.7">N12</text>
<text x="203.1" y="108.2">Projecting Bar Schedule</text>
<text x="349.6" y="110.8">ERECTION MARK</text>
<text x="384.3" y="110.8">-</text>
<text x="62.3" y="115.4">150</text>
<text x="72.4" y="115.4">370</text>
<text x="91.8" y="115.4">600</text>
<text x="111.3" y="115.4">370</text>
<text x="121.9" y="115.4">150</text>
<text x="140.7" y="118.7">N15</text>
<text x="194.2" y="115.9">Ref.No</text>
<text x="208.1" y="115.9">Bar Diameter</text>
<text x="235.9" y="115.9">Count</text>
<text x="349.6" y="119.1">MOULD FACE</text>
<text x="384.2" y="119.1">-</text>
<text x="399.1" y="119.7">MF</text>
<text x="196.4" y="120.7">N12</text>
<text x="214" y="120.7">8 mm</text>
<text x="239.6" y="120.7">9</text>
<text x="37.4" y="130.1" transform="rotate(-90 37.4 130.1)">100</text>
<text x="52" y="128.9" transform="rotate(-90 52 128.9)">100</text>
<text x="209.6" y="131.2">U Bar Schedule</text>
<text x="21.4" y="132.4" transform="rotate(-90 21.4 132.4)">200</text>
<text x="29.4" y="132.4" transform="rotate(-90 29.4 132.4)">200</text>
<text x="37.4" y="136.3" transform="rotate(-90 37.4 136.3)">100</text>
<text x="44" y="132.4" transform="rotate(-90 44 132.4)">200</text>
<text x="52" y="135.6" transform="rotate(-90 52 135.6)">100</text>
<text x="29.4" y="140.4" transform="rotate(-90 29.4 140.4)">200</text>
<text x="194.2" y="138.9">Ref.No</text>
<text x="196.4" y="143.7">N11</text>
<text x="208.1" y="138.9">Bar Diameter</text>
<text x="214" y="143.7">8 mm</text>
<text x="235.9" y="138.9">Count</text>
<text x="238.6" y="143.7">92</text>
<text x="44" y="144.8" transform="rotate(-90 44 144.8)">420</text>
<text x="137.1" y="160.5">NOTE: FOR REINFORCEMENT DETAILS</text>
<text x="346.8" y="160.9">CONTRACTOR -:</text>
<text x="149.7" y="164.5">REFER PW-GF-30</text>
<text x="359.3" y="167.3">VME Precast Products</text>
<text x="55" y="177.1">70</text>
<text x="60.1" y="177.1">10</text>
<text x="65.3" y="177.1">120</text>
<text x="215.3" y="180.6">300</text>
<text x="239.6" y="180.6">15</text>
<text x="73.1" y="187.4" transform="rotate(-90 73.1 187.4)">40</text>
<text x="135.3" y="187.4" transform="rotate(-45 135.3 187.4)">14</text>
<text x="346.8" y="190.7">STRUCTURAL CONSULTANT -:</text>
<text x="155.2" y="193.3" transform="rotate(-90 155.2 193.3)">10</text>
<text x="204.4" y="196.7" transform="rotate(-90 204.4 196.7)">300</text>
<text x="246.6" y="196.7" transform="rotate(-90 246.6 196.7)">300</text>
<text x="357.7" y="197.1">ES STRUCTURAL CONSULTANT</text>
<text x="140.2" y="204">10</text>
<text x="48" y="213.9">TOP NOTCH DETAIL</text>
<text x="122.2" y="214.3">TYPICAL CHAMFER DETAIL</text>
<text x="214.3" y="214.9">RECESS DETAIL</text>
<text x="61.6" y="233.6">40</text>
<text x="139.9" y="238.5">10</text>
<text x="225.1" y="238.4">10</text>
<text x="237.8" y="238.4">110</text>
<text x="252.1" y="238.4">10</text>
<text x="50.8" y="241.8">400</text>
<text x="61.6" y="241.8">40</text>
<text x="193.7" y="242">10</text>
<text x="201" y="242">55</text>
<text x="208.3" y="242">10</text>
<text x="245" y="244.9">A</text>
<text x="259.4" y="245.8" transform="rotate(-90 259.4 245.8)">10</text>
<text x="72.2" y="252" transform="rotate(-90 72.2 252)">80</text>
<text x="131" y="248.2" transform="rotate(-90 131 248.2)">10</text>
<text x="80.6" y="257.6" transform="rotate(-90 80.6 257.6)">10</text>
<text x="80.6" y="253" transform="rotate(-90 80.6 253)">60</text>
<text x="131" y="256" transform="rotate(-90 131 256)">20</text>
<text x="151.1" y="256" transform="rotate(-90 151.1 256)">40</text>
<text x="221.3" y="253.6" transform="rotate(-90 221.3 253.6)">25</text>
<text x="265.5" y="254.3" transform="rotate(-90 265.5 254.3)">55</text>
<text x="346" y="254.5">DRAWING TITLE</text>
<text x="374.6" y="254.5">-:</text>
<text x="72.2" y="258.5" transform="rotate(-90 72.2 258.5)">86</text>
<text x="80.6" y="263.9" transform="rotate(-90 80.6 263.9)">130</text>
<text x="131" y="263.2" transform="rotate(-90 131 263.2)">10</text>
<text x="192.5" y="263.5">SECTION A-A</text>
<text x="244.5" y="262.6">A</text>
<text x="259.4" y="261.5" transform="rotate(-90 259.4 261.5)">10</text>
<text x="72.2" y="265.3" transform="rotate(-90 72.2 265.3)">34</text>
<text x="234.9" y="266.6">PLAN</text>
<text x="41" y="270.4">NOTCH DETAIL</text>
<text x="121.1" y="273.7">TYPICAL GROOVE DETAIL</text>
<text x="200.4" y="274.5">TYPICAL SHEAR KEY DETAIL</text>
<text x="75.2" y="276.6" transform="rotate(-90 75.2 276.6)">N11</text>
<text x="83.6" y="282.7" transform="rotate(-90 83.6 282.7)">NOTCH</text>
<text x="404.6" y="288.4">GF</text>
</g>
<text font-size="3.4" x="405.1" y="276.9">A3</text>
<g font-size="3.2">
<text x="348.5" y="260.9">PW-GF-17-MOULD DRAWING</text>
<text x="405.5" y="282.4">1</text>
</g>
<g font-size="3">
<text x="359.3" y="172.9">Arihant Esta, 2g2, 2</text>
<text x="388.8" y="172.9">floor,</text>
<text x="359.3" y="176.2">No.370, Church Road, Mogappair East,</text>
<text x="359.3" y="179.5">Chennai-600037.</text>
<text x="359.3" y="182.8">Tel:+91- 98400 - 41400 / 90802 - 22066</text>
<text x="357.7" y="201.1">B167, 12th cross street, Jawahar Nagar,</text>
<text x="357.7" y="204.4">Palayamkottai, Tirunelveli-627007</text>
<text x="357.7" y="207.8">Cell No: +91 9865803764</text>
<text x="345.1" y="270.9">JOB NO. :</text>
<text x="360.7" y="271.1">ESP24075</text>
<text x="384.8" y="271.4">DRAWN BY:-</text>
<text x="404.8" y="271.4">AR</text>
<text x="345.1" y="276.8">ELEMENT NO. :</text>
<text x="367.7" y="276.8">PW-GF-17</text>
<text x="384.8" y="276.8">SHEET SIZE:-</text>
<text x="345.1" y="282.4">DWG. NO. :</text>
<text x="345.1" y="287.7">SCALE :</text>
<text x="359.7" y="287.7">As indicated</text>
<text x="361.9" y="282.4">PW-GF-17(M2)</text>
<text x="384.8" y="282.4">REV.NO:-</text>
<text x="384.8" y="288">LEVEL. :</text>
</g>
<g font-size="2.8">
<text x="90.3" y="70.7">1 : 25</text>
<text x="90.3" y="164.9">1 : 25</text>
<text x="210" y="207.1">ELEVATION</text>
<text x="234.8" y="207.1">SECTION</text>
</g>
<g font-size="2.5">
<text x="347.4" y="232">1</text>
<text x="353.6" y="232">26-05-25</text>
<text x="372" y="232">FOR APPROVAL</text>
<text x="345.9" y="238.6">Rev</text>
<text x="347.4" y="235.3">0</text>
<text x="353.6" y="235.3">21-04-25</text>
<text x="355.9" y="238.6">Date</text>
<text x="372" y="235.3">FOR APPROVAL</text>
<text x="375.3" y="238.6">Description</text>
<text x="398.2" y="238.6">Chkd</text>
<text x="406" y="238.6">Appd.</text>
<text x="366" y="245.4">REVISION SCHEDULE</text>
</g>
<g font-size="2.1">
<text x="399.5" y="231.9">PK</text>
<text x="407" y="231.9">PRC</text>
<text x="399.5" y="235.2">PK</text>
<text x="407" y="235.2">PRC</text>
</g>
<text font-size="2" x="385.7" y="172">nd</text>
</svg>
